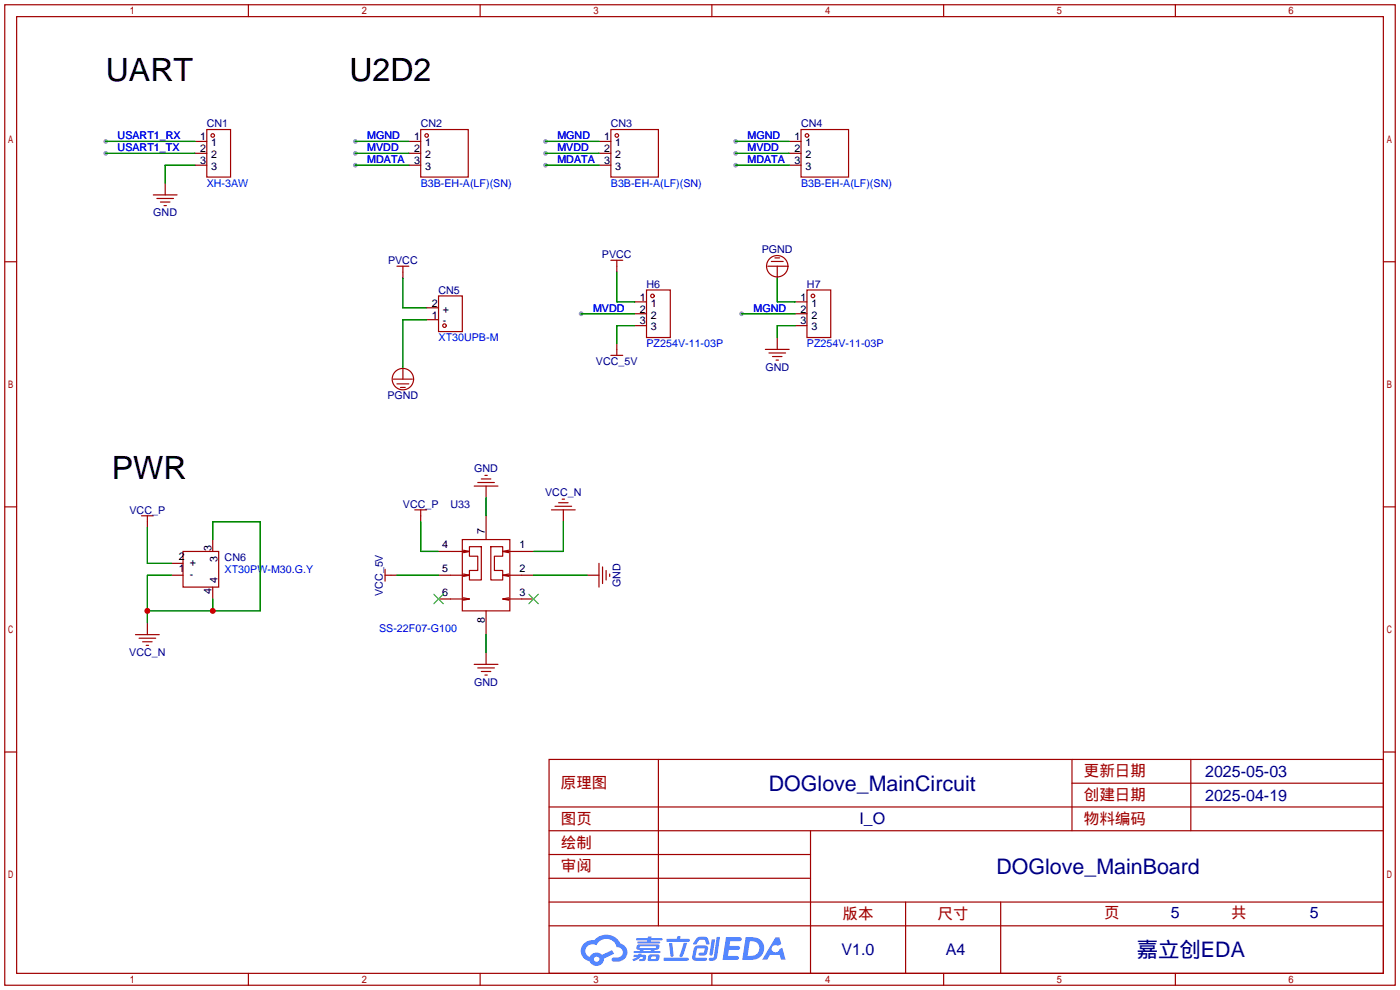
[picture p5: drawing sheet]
<svg xmlns="http://www.w3.org/2000/svg" width="299mm" height="212mm" viewBox="0 0 299 212" stroke-linecap="round" stroke-linejoin="round" font-family="sans-serif">
<g fill="#999">
<circle cx="22.6" cy="32.8" r=".51"/>
<circle cx="22.6" cy="30.2" r=".51"/>
<circle cx="75.9" cy="30.2" r=".51"/>
<circle cx="75.9" cy="32.8" r=".51"/>
<circle cx="75.9" cy="35.3" r=".51"/>
<circle cx="116.6" cy="30.2" r=".51"/>
<circle cx="116.6" cy="32.8" r=".51"/>
<circle cx="116.6" cy="35.3" r=".51"/>
<circle cx="157.2" cy="30.2" r=".51"/>
<circle cx="157.2" cy="32.8" r=".51"/>
<circle cx="157.2" cy="35.3" r=".51"/>
<circle cx="124.2" cy="67.1" r=".51"/>
<circle cx="158.5" cy="67.1" r=".51"/>
</g>
<g fill="none" stroke="#a10000" stroke-width=".25">
<path d="M1 1h297.2v209.6h-297.2zM3.6 3.6h292.1v204.4h-292.1zM53.1 1v2.6M102.6 1v2.6M152.1 1v2.6M201.7 1v2.6M251.2 1v2.6M1 55.9h2.6M295.7 55.9h2.5M1 108.3h2.6M295.7 108.3h2.5M1 160.7h2.6"/>
<path d="M117.3 162.3h178.4v45.7h-178.4zM117.3 177.5h178.4M117.3 172.5h178.4M140.7 162.3v35.6M173.2 177.5v30.5M229.1 162.3v15.2M229.1 167.4h66.6M254.5 162.3v15.2M295.7 160.7h2.5M117.3 182.6h55.9M117.3 197.9h178.4M117.3 192.8h178.4"/>
<path d="M117.3 187.7h55.9M193.5 192.8v15.2M213.9 192.8v15.2M53.1 208v2.6M102.6 208v2.6M152.1 208v2.6M201.7 208v2.6M251.2 208v2.6"/>
</g>
<g fill="#5487ff">
<path d="M155.2 200.3h2.6a.48 .48 0 0 1 .7 .4 .48 .48 0 0 1-.6 .4h-1.8l-.2 1.1h1.9a.43 .43 0 0 1 .4 .4 .43 .43 0 0 1-.5 .4h-1.9l-.2 1.3h1.7a.45 .45 0 0 1 .5 .2 .45 .45 0 0 1-.1 .6h-3.3z"/>
<path d="M165.7 200.3h.9l.4 1.5-.8 .3a.84 .84 0 0 0-1.2 .3 .84 .84 0 0 0 .4 1.1 .84 .84 0 0 0 1.1-.4l.1-.2 .6-.3 .7 2.5h-1l-.2-1h-2.1l-.6 1h-1.1z"/>
<path d="M152.1 200.8h.7l-.5 3.1a.36 .36 0 0 1-.3 .3 .36 .36 0 0 1-.4-.3z"/>
<path d="M153.2 200.2h.7l-.6 4.3a1.13 1.13 0 0 1-1.8 .6l.2-.4h.7l.2-.2z"/>
<path d="M148.9 200.6l.6-.4h1a.77 .77 0 0 1 .9 .5l.3 1-.2 .2h-.5l-.3-.9-.2-.2-1 .1-.7 1-.6-.1-.1-.2z"/>
<path d="M148.4 202.4l.6-.3h1.7a.81 .81 0 0 1 .7 .5 .81 .81 0 0 1-.2 .8 .81 .81 0 0 1-.9 .8h-.7a.32 .32 0 0 1-.3-.3 .32 .32 0 0 1 .4-.3h.7l.2-.9-1.6 .1-.4 1.8 2.2 .1a.32 .32 0 0 1 .3 .4 .32 .32 0 0 1-.4 .2h-2.2l-.5-.3-.1-.5z"/>
<path d="M141.9 204.7h5a.33 .33 0 0 1 .3 .3 .33 .33 0 0 1-.3 .3h-4.9l-.2-.1z"/>
<path d="M146.1 201.5h.8l-.7 2a.98 .98 0 0 1-.7 1.1l-.3-.3z"/>
<path d="M143 201.6h.7l.3 2.5a.34 .34 0 0 1-.3 .4 .34 .34 0 0 1-.4-.3z"/>
<path d="M142.5 200.7h2.1l.3-.6h.6l-.1 .6h1.7a.32 .32 0 0 1 .4 .3 .32 .32 0 0 1-.4 .3h-4.5l-.2-.2z"/>
<path d="M135.5 204.1h.9l.1-.3h.6v.3h.8a.82 .82 0 0 1-.5 1.3h-.8v-.4l.7-.1 .1-.3a.68 .68 0 0 0-1 .4l-1.1 .4-.1-.4 .9-.5h-.7z"/>
<path d="M136 200.5h2.4l.1-.3h.7v.3h2.2l.2 .3-.2 .2h-2.3v.2h1.8l.2 .3-.2 .1h-4.5l-.1-.4h2l.1-.2h-2.3l-.1-.2z"/>
<path d="M159.4 200.3l-.8 4.9h1.7a2.5 2.5 0 0 0 3-2.5 2.5 2.5 0 0 0-3.1-2.4zM160.3 201.1a1.61 1.61 0 0 1 2 1.5 1.61 1.61 0 0 1-1.8 1.7h-.7z"/>
<path d="M136.2 202a.55 .55 0 0 0-.2 .8 .55 .55 0 0 0 .7 .2l.1 .3h-1.3v.3l5.4 .1 .3-.2-.2-.2h-1.2l.2-.3a.7 .7 0 0 0 .8-.3 .7 .7 0 0 0 0-.8l-4.2-.1zM136.8 202.3l3.3-.1 .1 .1-.2 .3h-3.2zM137.5 203h1.7l-.2 .3h-1.4z"/>
<path d="M138.6 204.2a1.05 1.05 0 0 0 0 1.2 2.91 2.91 0 0 0 2.2-.2 .98 .98 0 0 0 0-1.2h-1.6zM139.2 204.5l.9-.1 .1 .4-.2 .2-.8-.1z"/>
<path d="M124.9 201.6a2.23 2.23 0 0 0-.7 2.3 2.23 2.23 0 0 0 1.8 1.6 1.58 1.58 0 0 0 1.8 .9 1.58 1.58 0 0 0 1.3-1.5l2.2-1.1-.5-.7-2.1 1a1.65 1.65 0 0 0-2.7 .4 1.45 1.45 0 0 1-.8-1.9 1.45 1.45 0 0 1 2-.7l.3 .1a2.3 2.3 0 0 1 2.3-1.3 2.3 2.3 0 0 1 2 1.7 1.12 1.12 0 0 1 1.3 1 1.12 1.12 0 0 1-1.1 1.2h-.7a.45 .45 0 0 0-.6 .4 .45 .45 0 0 0 .5 .5 2.21 2.21 0 0 0 2.2-.5 2.21 2.21 0 0 0 .5-2.3 2.13 2.13 0 0 0-1.3-1.1 3.3 3.3 0 0 0-5.6-.7l-1.1 .1zM127 205a.57 .57 0 0 1 1.1 0 .57 .57 0 0 1-1.1 0z"/>
</g>
<g fill="none" stroke="#a10000" stroke-width=".25">
<path d="M44.2 27.7h5.1v10.1h-5.1zM89.9 27.7h10.2v10.1h-10.2zM130.6 27.7h10.1v10.1h-10.1zM171.2 27.7h10.2v10.1h-10.2zM32.8 41.7h5M33.5 42.4h3.6M34.3 43.2h2M35.1 43.9h.5M84.8 56.9h2.6M86.1 56.9v1.3M130.6 55.6h2.5M131.8 55.6v1.3"/>
<path d="M164.1 56.9h4M164.8 55.9h2.6M165.6 55.1h1M93.7 63.2h5.1v7.7h-5.1zM130.6 75.9h2.5M131.8 74.7v1.2M138.2 62h5.1v10.1h-5.1zM163.6 74.7h5.1M164.3 75.4h3.6M165.1 76.2h2M165.9 77h.5M172.5 62h5v10.1h-5z"/>
<path d="M84.1 81h4M84.8 82h2.6M85.6 82.8h1M30.2 110.2h2.6M31.5 110.2v1.3M39.1 117.9h7.6v7.6h-7.6zM88.6 109h2.6M89.9 109v1.2M96.3 117.9h4l-1.2 .2M98.8 115.3h10.2v15.3h-10.2zM99.1 117.6l1.2 .3M100.3 116.8h2.6v7.2h-2.6v-2.1h1.8v-3h-1.8z"/>
<path d="M101.3 103.9h5.1M102.1 103.1h3.6M102.9 102.4h2M103.6 101.6h.5M104.9 116.8h2.5v2.1h-1.7v3h1.7v2.1h-2.5zM108.7 117.6l-1.3 .3M111.5 117.9h-4.1l1.3 .2M117.9 109h5M118.6 108.2h3.6M119.4 107.4h2M120.1 106.7h.5M29 135.6h5"/>
<path d="M29.7 136.4h3.6M30.5 137.2h2M31.2 137.9h.5M82.3 121.7v2.5M82.3 122.9h1.3M96.3 128h4l-1.2 .3M96.3 122.9h4l-1.2 .3M99.1 127.8l1.2 .2M99.1 122.7l1.2 .2M108.7 127.8l-1.3 .2M108.7 122.7l-1.3 .2M111.5 128h-4.1l1.3 .3"/>
<path d="M111.5 122.9h-4.1l1.3 .3M128 120.4v5.1M128.8 121.2v3.5M129.5 121.9v2.1M130.3 122.7v.5M101.3 142h5.1M102.1 142.7h3.6M102.9 143.5h2M103.6 144.3h.5"/>
<circle cx="45.5" cy="29" r=".38"/>
<circle cx="91.2" cy="29" r=".38"/>
<circle cx="131.8" cy="29" r=".38"/>
<circle cx="172.5" cy="29" r=".38"/>
<circle cx="166.1" cy="56.9" r="2.29"/>
<circle cx="95" cy="69.6" r=".38"/>
<circle cx="139.4" cy="63.2" r=".38"/>
<circle cx="173.7" cy="63.2" r=".38"/>
<circle cx="86.1" cy="81" r="2.29"/>
</g>
<g fill="none" stroke="#870000" stroke-width=".25">
<path d="M35.3 39.1v2.6M41.7 30.2h2.5M41.7 32.8h2.5M41.7 35.3h2.5M87.4 30.2h2.5M87.4 32.8h2.5M87.4 35.3h2.5M128 30.2h2.6M128 32.8h2.6M128 35.3h2.6M168.7 30.2h2.5M168.7 32.8h2.5"/>
<path d="M168.7 35.3h2.5M86.1 58.2v1.2M131.8 56.9v1.3M166.1 56.9v2.5M86.1 78.5v2.5M91.2 68.3h2.5M91.2 65.8h2.5M131.8 73.4v1.3M135.6 64.5h2.6M135.6 67.1h2.6M135.6 69.6h2.6M166.1 72.1v2.6"/>
<path d="M169.9 64.5h2.6M169.9 67.1h2.6M169.9 69.6h2.6M31.5 111.5v1.3M45.5 115.3v2.6M89.9 110.2v1.3M93.7 117.9h2.6M103.9 103.9v2.5M103.9 110.2v5.1M111.5 117.9h2.5M120.4 109v2.5M31.5 133.1v2.5"/>
<path d="M36.6 122.9h2.5M36.6 120.4h2.5M45.5 125.5v2.5M83.6 122.9h1.2M93.7 122.9h2.6M93.7 128h2.6M103.9 130.6v5M103.9 139.4v2.6M111.5 122.9h2.5M111.5 128h2.5M125.5 122.9h2.5"/>
</g>
<g fill="none" stroke="#008700" stroke-width=".25">
<path d="M22.6 32.8h19.1M22.6 30.2h19.1M41.7 35.3h-6.4v3.8M75.9 35.3h11.5M75.9 32.8h11.5M75.9 30.2h11.5M116.6 35.3h11.4M116.6 32.8h11.4M116.6 30.2h11.4M157.2 35.3h11.5M157.2 32.8h11.5M157.2 30.2h11.5"/>
<path d="M86.1 59.4v6.4h5.1M131.8 58.2v6.3h3.8M166.1 59.4v5.1h3.8M91.2 68.3h-5.1v10.2M124.2 67.1h11.4M135.6 69.6h-3.8v3.8M158.5 67.1h11.4M169.9 69.6h-3.8v2.5M31.5 112.8v7.6h5.1M45.5 115.3v-3.8h10.1v19.1h-24.1M89.9 111.5v6.4h3.8M103.9 106.4v3.8"/>
<path d="M120.4 111.5v6.4h-6.4M36.6 122.9h-5.1v10.2M45.5 128v2.6M84.8 122.9h8.9M103.9 135.6v3.8M114 122.9h11.5"/>
</g>
<path d="M92.7 127l2 2M94.7 127l-2 2M113 127l2.1 2M115.1 127l-2.1 2" fill="none" stroke="#3c3" stroke-width=".25"/>
<g fill="#c00">
<circle cx="31.5" cy="130.6" r=".63"/>
<circle cx="45.5" cy="130.6" r=".63"/>
</g>
<g font-size="6.9">
<text x="22.6" y="17.4">UART</text>
<text x="74.7" y="17.4">U2D2</text>
<text x="23.9" y="102.4">PWR</text>
</g>
<g font-size="4.6" fill="#000080">
<text x="164.3" y="169">DOGlove_MainCircuit</text>
<text x="213" y="186.7">DOGlove_MainBoard</text>
<text x="242.9" y="204.5">嘉立创EDA</text>
</g>
<g font-size="3.4" fill="#000080">
<text x="257.6" y="166">2025-05-03</text>
<text x="257.6" y="171.1">2025-04-19</text>
<text x="183.7" y="176.2">I_O</text>
<text x="250.3" y="196.3">5</text>
<text x="280" y="196.3">5</text>
<text x="179.9" y="204.1">V1.0</text>
<text x="202.1" y="204.1">A4</text>
</g>
<g font-size="3.3" fill="#a00000">
<text x="231.6" y="165.9">更新日期</text>
<text x="119.9" y="168.5">原理图</text>
<text x="231.6" y="171">创建日期</text>
<text x="119.9" y="176.1">图页</text>
<text x="231.6" y="176.1">物料编码</text>
<text x="119.9" y="181.2">绘制</text>
<text x="119.9" y="186.2">审阅</text>
<text x="180.1" y="196.4">版本</text>
<text x="200.4" y="196.4">尺寸</text>
<text x="236" y="196.1">页</text>
<text x="263.1" y="196.1">共</text>
</g>
<g font-size="2.3" fill="#00f">
<text x="25.1" y="29.7">USART1_RX</text>
<text x="78.5" y="29.7">MGND</text>
<text x="119.1" y="29.7">MGND</text>
<text x="159.8" y="29.7">MGND</text>
<text x="25.1" y="32.3">USART1_TX</text>
<text x="78.5" y="32.3">MVDD</text>
<text x="78.5" y="34.8">MDATA</text>
<text x="119.1" y="32.3">MVDD</text>
<text x="119.1" y="34.8">MDATA</text>
<text x="159.8" y="32.3">MVDD</text>
<text x="159.8" y="34.8">MDATA</text>
<text x="44.2" y="39.9">XH-3AW</text>
<text x="89.9" y="39.9">B3B-EH-A(LF)(SN)</text>
<text x="130.6" y="39.9">B3B-EH-A(LF)(SN)</text>
<text x="171.2" y="39.9">B3B-EH-A(LF)(SN)</text>
<text x="126.7" y="66.6">MVDD</text>
<text x="161" y="66.6">MGND</text>
<text x="93.7" y="72.9">XT30UPB-M</text>
<text x="138.2" y="74.2">PZ254V-11-03P</text>
<text x="172.5" y="74.2">PZ254V-11-03P</text>
<text x="48" y="122.5">XT30PW-M30.G.Y</text>
<text x="81" y="135.2">SS-22F07-G100</text>
</g>
<g font-size="2.3">
<text x="42.8" y="30">1</text>
<text x="88.5" y="30">1</text>
<text x="129.2" y="30">1</text>
<text x="169.8" y="30">1</text>
<text x="42.8" y="32.5">2</text>
<text x="42.8" y="35.1">3</text>
<text x="45.1" y="31.2">1</text>
<text x="45.1" y="33.8">2</text>
<text x="88.5" y="32.5">2</text>
<text x="88.5" y="35.1">3</text>
<text x="90.9" y="31.2">1</text>
<text x="90.9" y="33.8">2</text>
<text x="129.2" y="32.5">2</text>
<text x="129.2" y="35.1">3</text>
<text x="131.5" y="31.2">1</text>
<text x="131.5" y="33.8">2</text>
<text x="169.8" y="32.5">2</text>
<text x="169.8" y="35.1">3</text>
<text x="172.1" y="31.2">1</text>
<text x="172.1" y="33.8">2</text>
<text x="45.1" y="36.3">3</text>
<text x="90.9" y="36.3">3</text>
<text x="131.5" y="36.3">3</text>
<text x="172.1" y="36.3">3</text>
<text x="92.3" y="65.5">2</text>
<text x="136.8" y="64.3">1</text>
<text x="139.1" y="65.5">1</text>
<text x="171.1" y="64.3">1</text>
<text x="173.4" y="65.5">1</text>
<text x="92.3" y="68.1">1</text>
<text x="94.7" y="69.3">-</text>
<text x="94.7" y="66.8">+</text>
<text x="136.8" y="66.8">2</text>
<text x="136.8" y="69.3">3</text>
<text x="139.1" y="68.1">2</text>
<text x="139.1" y="70.6">3</text>
<text x="171.1" y="66.8">2</text>
<text x="171.1" y="69.3">3</text>
<text x="173.4" y="68.1">2</text>
<text x="173.4" y="70.6">3</text>
<text x="38.2" y="119.7">2</text>
<text x="45.2" y="117.7" transform="rotate(-90 45.2 117.7)">3</text>
<text x="94.5" y="117.1">4</text>
<text x="103.6" y="114" transform="rotate(-90 103.6 114)">7</text>
<text x="111" y="117.1">1</text>
<text x="38.2" y="122.2">1</text>
<text x="40.5" y="123.5">-</text>
<text x="40.5" y="120.9">+</text>
<text x="46.5" y="124.5" transform="rotate(-90 46.5 124.5)">4</text>
<text x="46.5" y="120.1" transform="rotate(-90 46.5 120.1)">3</text>
<text x="94.5" y="122.2">5</text>
<text x="111" y="122.2">2</text>
<text x="45.2" y="126.9" transform="rotate(-90 45.2 126.9)">4</text>
<text x="94.5" y="127.3">6</text>
<text x="111" y="127.3">3</text>
<text x="103.6" y="133.1" transform="rotate(-90 103.6 133.1)">8</text>
</g>
<g font-size="2.3" fill="#000080">
<text x="44.2" y="27.2">CN1</text>
<text x="89.9" y="27.2">CN2</text>
<text x="130.6" y="27.2">CN3</text>
<text x="171.2" y="27.2">CN4</text>
<text x="32.8" y="46.3">GND</text>
<text x="82.9" y="56.4">PVCC</text>
<text x="128.6" y="55.1">PVCC</text>
<text x="162.8" y="54.1">PGND</text>
<text x="93.7" y="62.8">CN5</text>
<text x="138.2" y="61.5">H6</text>
<text x="172.5" y="61.5">H7</text>
<text x="127.4" y="78">VCC_5V</text>
<text x="163.6" y="79.3">GND</text>
<text x="82.8" y="85.4">PGND</text>
<text x="101.3" y="100.9">GND</text>
<text x="116.5" y="105.9">VCC_N</text>
<text x="27.7" y="109.8">VCC_P</text>
<text x="86.1" y="108.5">VCC_P</text>
<text x="96.3" y="108.5">U33</text>
<text x="48" y="119.9">CN6</text>
<text x="132.6" y="125.5" transform="rotate(-90 132.6 125.5)">GND</text>
<text x="81.8" y="127.4" transform="rotate(-90 81.8 127.4)">VCC_5V</text>
<text x="27.6" y="140.2">VCC_N</text>
<text x="101.3" y="146.6">GND</text>
</g>
</svg>
